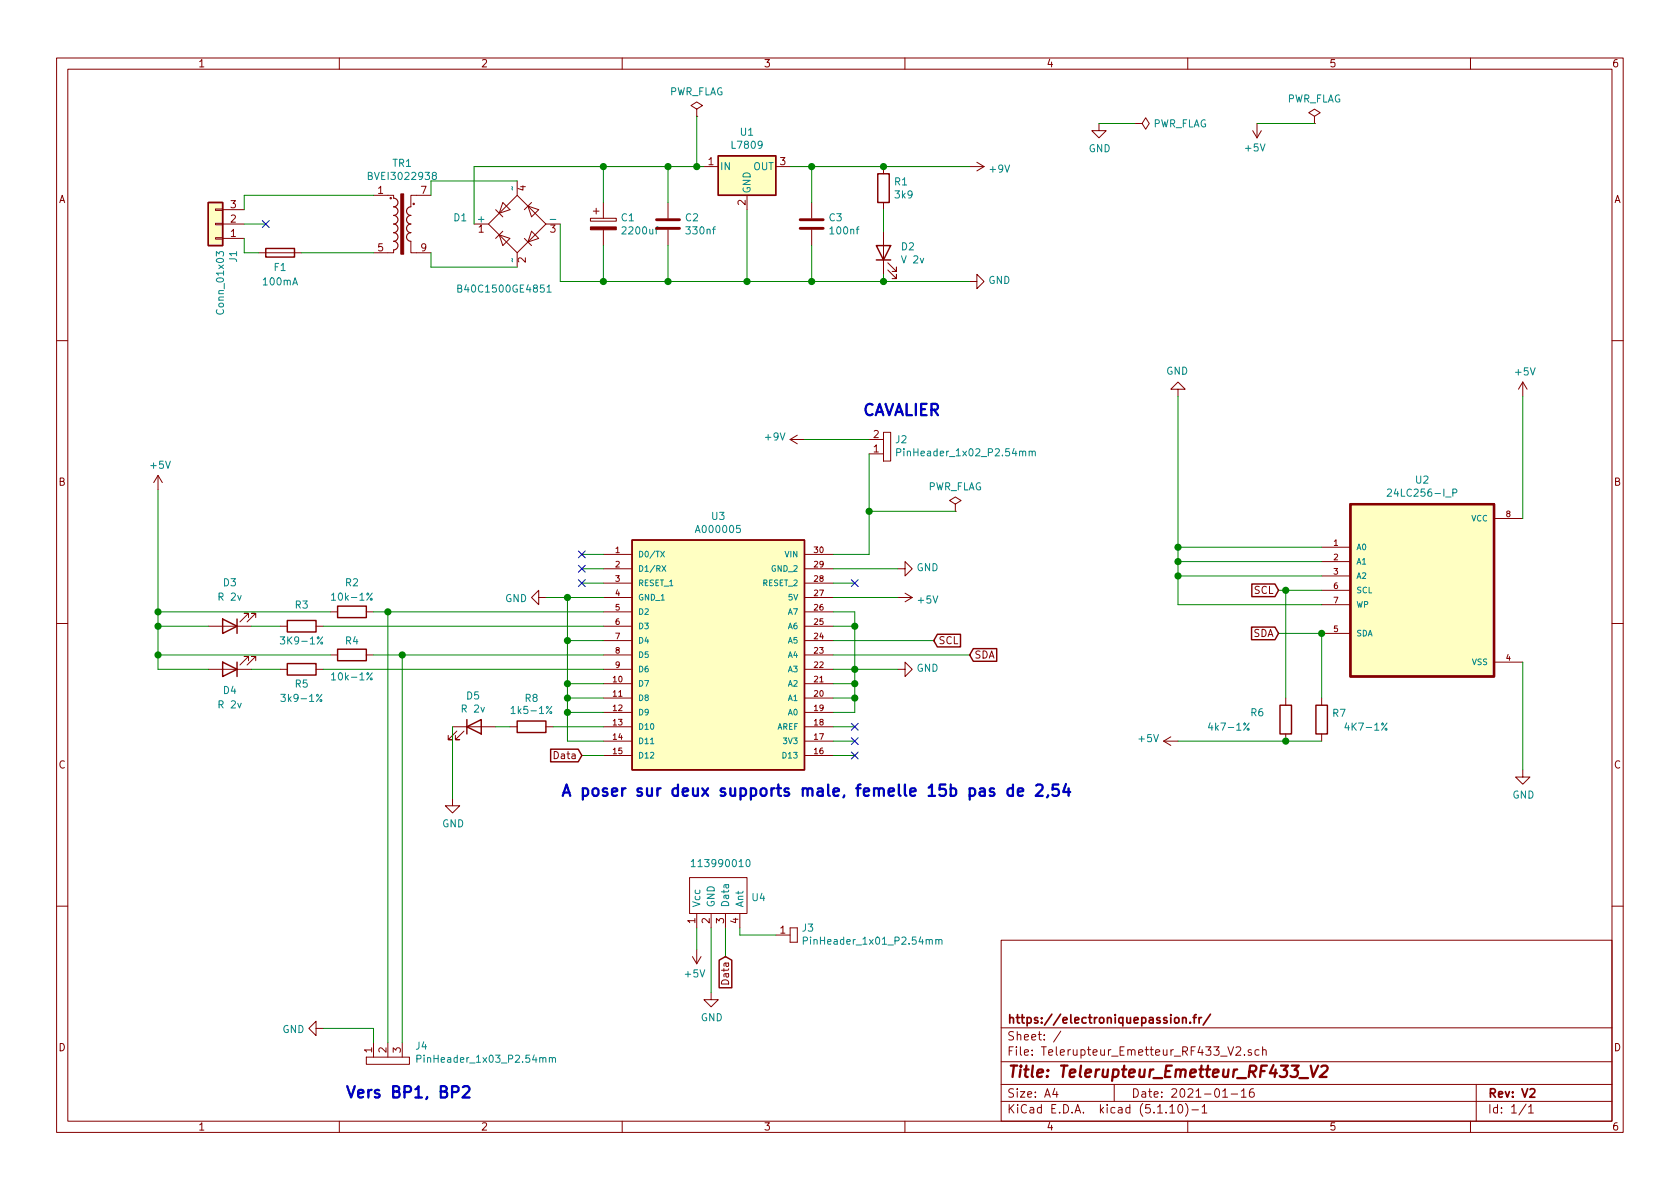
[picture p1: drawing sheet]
<svg xmlns="http://www.w3.org/2000/svg" width="297mm" height="210mm" viewBox="0 0 297 210" stroke-linecap="round" stroke-linejoin="round" font-family="sans-serif">
<g fill="none" stroke="#840000" stroke-width=".18">
<path d="M10 10.3h277v189.9h-277zM12 12.2h273v186.1h-273zM60 10.3v1.9M110 10.3v1.9M123.2 19.3l1-.6-1-.7-1 .7 1 .6v1.3M160 10.3v1.9M210 10.3v1.9M260 10.3v1.9M38.1 37h1.3v.2h-1.3zM38.1 39.5h1.3v.2h-1.3zM39.4 39.6h3.8M39.4 37.1h3.8"/>
<path d="M66 34.5h3.6v.5M76.2 34.5h-3.6v2.1M83.8 39.6h2.6M86.4 39.6l5-5.1 5.1 5.1-5.1 5.1zM87.6 37.1l1.3 1.2M88.9 35.8l1.3 1.3-1.9 .6zM91.4 32v2.5M93.3 36.4l1.9 .7-1.2 1.2zM94 35.8l-1.3 1.3M96.5 39.6h2.6M104.4 38.6h4.6v.5h-4.6zM104.9 37.3h1"/>
<path d="M105.4 36.8v1M106.7 35.8v2.8M118.1 35.8v2.8M123.2 20.6h.1M124.5 29.5h2.5M132.1 34.5v2.6M137.2 29.5h2.5M143.5 35.8v2.8M156.2 29.5v1.2M156.2 35.8v1.3M171.4 29.5h2.6M172.7 28.7l1.3 .8"/>
<path d="M174 29.5l-1.3 .7M194.3 21.8v1.3h1.3l-1.3 1.3-1.3-1.3h1.3M200.7 21.8h1.2l.7-1 .6 1-.6 1.1-.7-1.1M200.7 21.8h.1M221.5 23.1l.7 1.3M222.2 21.8v2.6M223 23.1l-.8 1.3M232.4 20.6l1-.7-1-.6-1 .6 1 .7v1.2M232.4 21.8h.1M38.1 42h1.3v.3h-1.3zM39.4 42.2h3.8M45.7 44.7h7.6"/>
<path d="M69.6 44.2v.5h-3.6M72.6 42.7v2h3.6M88.3 41.5l1.9 .7-1.3 1.2zM88.9 40.9l-1.3 1.3M91.4 44.7v2.5M92.7 42.2l1.3 1.2M94 40.9l1.2 1.3-1.9 .6zM106.7 40.6v2.8M118.1 40.6v2.8M143.5 40.6v2.8M156.2 40.9v7.6M157 47.7l1.5 1.6v-.8v.8h-.8"/>
<path d="M157 46.5l1.5 1.5v-.8v.8h-.8M171.4 49.8h1.3v-1.3l1.3 1.3-1.3 1.2v-1.2M10 60.2h2M139.7 77.7h2.5M139.7 77.7l1.3 .8M141 77l-1.3 .7M153.7 77.7h2.5M156.2 76.4h1.3v5.1h-1.3zM208.3 68.8h1.2l-1.2-1.2-1.3 1.2h1.3v1.3M269.2 67.6l-.7 1.2M269.2 67.6v2.5M269.2 67.6l.8 1.2"/>
<path d="M285 60.2h2M27.9 84.1l-.7 1.2M27.9 84.1v2.5M27.9 84.1l.8 1.2M106.7 98h5.1M142.2 98h5.1M153.7 80.3h2.5M168.9 89.1l1-.6-1-.6-1 .6 1 .6v1.3M168.9 90.4h.1M233.7 96.8h5.1M233.7 99.3h5.1M264.2 91.7h5"/>
<path d="M10 110.3h2M36.8 110.7h7.6M36.8 118.4h7.6M43.9 109.2v-.7h-.7h.7l-1.5 1.5M43.9 116.8v-.7h-.7h.7l-1.5 1.5M45.2 109.2v-.7h-.8h.8l-1.5 1.5M45.2 116.8v-.7h-.8h.8l-1.5 1.5M49.5 110.7h1.3M49.5 118.4h1.3M55.9 110.7h1.2M55.9 118.4h1.2M58.4 108.2h1.3"/>
<path d="M58.4 115.8h1.3M64.8 108.2h1.2M64.8 115.8h1.2M95.2 105.7v-1.3l-1.2 1.3 1.2 1.2v-1.2h1.3M106.7 110.7h5.1M106.7 105.7h5.1M106.7 108.2h5.1M106.7 118.4h5.1M106.7 115.8h5.1M106.7 100.6h5.1M106.7 113.3h5.1M106.7 103.1h5.1"/>
<path d="M142.2 110.7h5.1M142.2 105.7h5.1M142.2 108.2h5.1M142.2 118.4h5.1M142.2 115.8h5.1M142.2 100.6h5.1M142.2 113.3h5.1M142.2 103.1h5.1M158.7 118.4h1.3v-1.3l1.3 1.3-1.3 1.2v-1.2M158.7 100.6h1.3v-1.3l1.3 1.3-1.3 1.2v-1.2M158.7 105.7h2.6M160 104.9l1.3 .8"/>
<path d="M161.3 105.7l-1.3 .7M233.7 101.8h5.1M233.7 112h5.1M233.7 104.4h5.1M233.7 106.9h5.1M264.2 117.1h5M285 110.3h2M80 128.5h7.6M80.8 129.3l-1.6 1.5h.8h-.8v-.8M82 129.3l-1.5 1.5h.8h-.8v-.8M90.2 128.5h1.2M96.5 128.5h1.3"/>
<path d="M106.7 128.5h5.1M106.7 131.1h5.1M106.7 120.9h5.1M106.7 123.4h5.1M106.7 126h5.1M106.7 133.6h5.1M142.2 128.5h5.1M142.2 131.1h5.1M142.2 120.9h5.1M142.2 123.4h5.1M142.2 126h5.1M142.2 133.6h5.1"/>
<path d="M205.7 131.1l1.3 .7M205.7 131.1h2.6M207 130.3l-1.3 .8M227.3 123.4v1.3M227.3 129.8v1.3M233.7 123.4v1.3M233.7 129.8v1.3M269.2 136.1v1.3h1.3l-1.3 1.3-1.2-1.3h1.2M80 141.2v1.3h1.3l-1.3 1.3-1.3-1.3h1.3M121.9 155.2h10.2v6.3h-10.2zM10 160.2h2M122.4 169.2l.8 1.2"/>
<path d="M123.2 161.5v2.6M123.2 167.9v2.5M124 169.2l-.8 1.2M125.7 175.5v1.3h1.3l-1.3 1.2-1.2-1.2h1.2M125.7 161.5v2.6M128.3 161.5v2.6M130.8 161.5v2.6M137.2 165.3h2.5M139.7 164.1v2.5zM139.7 164.1h1.3zM139.7 166.6h1.3zM141 164.1v2.5z"/>
<path d="M177 166.3h108v32h-108zM285 160.2h2M55.9 181.9v-1.3l-1.3 1.3 1.3 1.2v-1.2h1.2M60 198.3v1.9M64.8 186.9h7.6v1.3h-7.6zM66 184.4v2.5M68.6 184.4v2.5M71.1 184.4v2.5M110 198.3v1.9M160 198.3v1.9M177 194.8h108M177 191.8h108"/>
<path d="M177 187.8h108M177 181.8h108M186.5 192.5l-.4 1h1M186.8 193v1M187.6 182.3l-1.3 2M197 191.8v3M206.8 195.8l.5-.5v1.5M206.8 196.8h.9M208.5 195.4l.1-.1a.8 .8 0 0 1 .5 .8 .8 .8 0 0 1-.5 .7 1 1 0 0 1-.1-1.4zM209.6 195.1a1.71 1.71 0 0 1 0 2.3M210 198.3v1.9M210.7 196.3h1.2"/>
<path d="M212.5 195.8l.5-.5v1.5M212.5 196.8h.9M216.2 194h.8M217.7 193.5h1.1M218.5 185.3l.2-.2h.4l.3 .4-.9 1.1h.9M219.5 193l.4-.5v1.5M219.5 194h.8M220 186.5v.1M221.2 185.7l-.3-.1-.2 .2 .1 .2 .4 .2v.3h-.5M221.6 192.5a.59 .59 0 0 0-.7 .7l.1 .7 .2 .1 .5-.1 .1-.5-.2-.2-.4-.1-.3 .3M222.6 185.7l-.4-.1-.3 .3v.6l.3 .1 .4-.1M223.2 185.7l.2-.1 .4 .1 .1 .9"/>
<path d="M223.2 185.1v1.5M260 198.3v1.9M261 191.8v6.5M269.8 195.2l-1.2 2M270.3 195.8l.4-.5v1.5M270.3 196.8h.8"/>
<circle cx="69.1" cy="35" r=".13"/>
<circle cx="73.2" cy="36.1" r=".13"/>
</g>
<path d="M209.1 179.9v1M210.9 179.9h.6M211.5 179.4l-.3 .2v1.3M212 179.9v1M212.4 179.9l-.4 .3M214 179.3l-1.3 2M209.1 180.1l.2-.2 .4 .1v.9M210.4 180.8v.1M270.5 192.7l.2-.2h.4l.2 .2 .1 .3-.1 .2-.8 .8h.9" fill="none" stroke="#840000" stroke-width=".3"/>
<path d="M238.8 89.1h25.4v30.5h-25.4zM229.7 190.6h1.6M231.7 188.4l.5 2 .9-2M233.6 188.6l.3-.2h.5l.3 .2v.4l-.1 .3-1.3 1.1h1.2" fill="none" stroke="#840000" stroke-width=".41"/>
<g fill="none" stroke="#840000" stroke-width=".25">
<path d="M36.8 35.8h2.6v7.6h-2.6zM127 27.6h10.2v6.9h-10.2zM155.2 30.7h2v5.1h-2zM47 43.9h5.1v1.6h-5.1zM154.9 43.4h2.6l-1.3 2.6zM154.9 46h2.6M111.8 95.5h30.4v40.6h-30.4zM39.4 109.5l2.5 1.2-2.5 1.3zM39.4 117.1l2.5 1.3-2.5 1.2zM41.9 109.5v2.5M41.9 117.1v2.5M50.8 117.3h5.1v2.1h-5.1z"/>
<path d="M50.8 109.7h5.1v2.1h-5.1zM59.7 107.2h5.1v2h-5.1zM59.7 114.8h5.1v2h-5.1zM165.7 112.2h4.1v2.2h-4.1l-.6-1.1zM172.1 114.7h4.1v2.2h-4.1l-.7-1.1zM221.3 110.9h4.1l.7 1.1-.7 1.1h-4.1zM221.3 103.3h4.1l.7 1.1-.7 1.1h-4.1zM82.5 128.5l2.6-1.3v2.6zM82.5 127.2v2.6M91.4 127.5h5.1v2h-5.1zM97.4 132.5h4.8l.7 1.1-.7 1.1h-4.8zM226.3 124.7h2v5.1h-2z"/>
<path d="M232.7 124.7h2v5.1h-2zM127.2 169.8l1.1-.6 1.1 .6v4.9h-2.2z"/>
</g>
<g fill="none" stroke="#008484" stroke-width=".18">
<path d="M76.7 31l-.2-.1v-.3l.4-.1 .3 .2-.1 .2-.5 .2-.2 .2 .1 .3 .2 .1h.3l.2-.2v-.2l-.3-.3M90.5 33l.1 .6M38.3 45.3v-.8l.4 .4 .2-.4 .6 .1v.5l-.1 .2M80.9 51l.6-.1 .1-.2v-.2l-.7-.1v1.3h.5l.2-.2 .1-.3-.3-.2M90.5 45.7l.1 .6M96.7 50.7l.4-.3v1.3M96.7 51.7h.8M115.8 40.5h.5M116.3 40.1l-.3 .2v1.1M182 79.9l.1-.1h.3l.1 .8M182 79.8v.8M182.5 80l.2-.2h.3l.1 .8"/>
<path d="M116.8 97.5l.7 1M117.5 97.5l-.7 1M158.5 80l.7-.1v-.4l-.7-.2v1.3M245.3 86.6l.5-.1 .2 .3v.2l-.8 .8h.8M256.9 87.1l.6-.1v-.4l-.1-.1h-.5v1.3M49.6 112.6h.7l-.4 .5 .4 .1v.5l-.2 .2-.5-.1M57 112.6l-.9 1.3M58.6 105.2l.4-.3v1.2M58.6 119.3l.4-.3v1.2M58.6 106.1h.7M65.8 104.9l-1 1.2M65.8 119l-1 1.2"/>
<path d="M117 100l.7 1M117.7 100l-.7 1M49.7 122.8h.7l-.4 .5 .4 .1-.1 .6h-.4l-.2-.1M56.9 122.8l-.9 1.2M58.6 120.2h.7M90.4 125.3l.3-.4v1.3M90.4 126.2h.7M97.6 124.9l-1 1.3M115 131.5h.6M220.9 127.9l-1 1.2M245.2 127.9l-.9 1.2M122.2 152.3l.4-.3v1.3"/>
<path d="M122.2 153.3h.7M132 152.1l.2-.1a.69 .69 0 0 1 .4 .6 .69 .69 0 0 1-.4 .7l-.2-.2-.1-.3zM142 166.4l.7-.1v-.5l-.7-.1v1.3M165.5 166.3l.1-.2 .3 .1 .1 .8M165.5 166.1v.9M166 166.3l.2-.2 .3 .1v.8M73.7 187.2l.7-.1v-.4l-.7-.1v1.3M97.1 187.1l.2-.1 .3 .1 .1 .8M97.1 187v.9M97.7 187.2l.1-.2 .3 .1 .1 .8"/>
<circle cx="56.9" cy="113.7" r=".18"/>
<circle cx="65.6" cy="106" r=".18"/>
<circle cx="56.7" cy="123.9" r=".18"/>
<circle cx="65.6" cy="120.1" r=".18"/>
<circle cx="97.4" cy="126" r=".18"/>
<circle cx="220.7" cy="129" r=".18"/>
<circle cx="245.1" cy="129" r=".18"/>
</g>
<g fill="#ffffc2" stroke="#ffffc2" stroke-width=".18">
<path d="M238.8 89.1h25.4v30.5h-25.4z"/>
<path d="M127 27.6h10.2v6.9h-10.2z"/>
<path d="M36.8 35.8h2.6v7.6h-2.6z"/>
<path d="M111.8 95.5h30.4v40.6h-30.4z"/>
</g>
<path d="M69.6 35a.76 .76 0 0 1 .8 .8 .76 .76 0 0 1-.8 .8 .76 .76 0 0 1 .8 .7 .76 .76 0 0 1-.8 .8 .76 .76 0 0 1 .8 .8 .76 .76 0 0 1-.8 .7 .76 .76 0 0 1 .8 .8 .76 .76 0 0 1-.8 .7 .76 .76 0 0 1 .8 .8 .76 .76 0 0 1-.8 .8 .76 .76 0 0 1 .8 .7 .76 .76 0 0 1-.8 .8M72.6 36.6a.76 .76 0 0 0-.7 .7 .76 .76 0 0 0 .7 .8 .76 .76 0 0 0-.7 .8 .76 .76 0 0 0 .7 .7 .76 .76 0 0 0-.7 .8 .76 .76 0 0 0 .7 .7 .76 .76 0 0 0-.7 .8 .76 .76 0 0 0 .7 .8" fill="none" stroke="#840000" stroke-width=".2"/>
<g fill="#840000" stroke="#840000" stroke-width=".18">
<path d="M70.9 34.3h.5v10.7h-.5z"/>
<path d="M104.4 40.1h4.6v.5h-4.6z"/>
</g>
<path d="M116.1 38.9h4M141.5 38.9h4M116.1 40.4h4M141.5 40.4h4" fill="none" stroke="#840000" stroke-width=".51"/>
<g fill="none" stroke="#008400" stroke-width=".18">
<path d="M43.2 39.6h3.8M66 34.5h-22.8v2.6M91.4 32h-15.2v2.5M99.1 39.6v10.2h72.3M106.7 29.5v6.3M118.1 29.5v6.3M123.2 20.6v8.9M124.5 29.5h-40.7v10.1M132.1 37.1v12.7M139.7 29.5h31.7M143.5 29.5v6.3M156.2 37.1v3.8"/>
<path d="M194.3 21.8h6.4M222.2 21.8h10.2M43.2 42.2v2.5h2.5M53.3 44.7h12.7M76.2 44.7v2.5h15.2M106.7 43.4v6.4M118.1 43.4v6.4M143.5 43.4v6.4M156.2 48.5v1.3M142.2 77.7h11.5M208.3 70.1v36.8h25.4M269.2 70.1v21.6"/>
<path d="M27.9 86.6v31.8h8.9M102.9 98h3.8M153.7 80.3v17.7h-6.4M153.7 90.4h15.2M208.3 99.3h25.4M208.3 96.8h25.4M27.9 108.2h30.5M27.9 115.8h30.5M27.9 110.7h8.9M44.4 118.4h5.1M44.4 110.7h5.1M57.1 118.4h49.6"/>
<path d="M57.1 110.7h49.6M66 108.2h40.7M66 115.8h40.7M68.6 108.2v76.2M71.1 115.8v68.6M96.5 105.7h10.2M100.3 105.7v25.4h6.4M100.3 113.3h6.4M102.9 100.6h3.8M102.9 103.1h3.8M147.3 108.2h3.8v17.8h-3.8M147.3 118.4h11.4"/>
<path d="M147.3 105.7h11.4M147.3 115.8h24.1M147.3 113.3h17.8M147.3 100.6h11.4M147.3 103.1h3.8M147.3 110.7h3.8M208.3 101.8h25.4M226.1 112h7.6v11.4M226.1 104.4h7.6M227.3 104.4v19M269.2 117.1v19M80 128.5v12.7"/>
<path d="M87.6 128.5h2.6M97.8 128.5h8.9M100.3 126h6.4M100.3 120.9h6.4M100.3 123.4h6.4M102.9 133.6h3.8M147.3 128.5h3.8M147.3 133.6h3.8M147.3 120.9h3.8M147.3 131.1h3.8M147.3 123.4h3.8M208.3 131.1h25.4"/>
<path d="M123.2 164.1v3.8M125.7 164.1v11.4M128.3 164.1v5.1M130.8 164.1v1.2h6.4M57.1 181.9h8.9v2.5"/>
</g>
<path d="M175.7 139.5a.48 .48 0 0 0-.7 .2l.1 .3a.68 .68 0 0 1 .7 .4l-.2 .3-.6-.1M179.1 139.5l-.6-.1-.4 .4v.6l.2 .2 .2 .1 .6-.1M179.1 138.7v2M183.2 138.9l.3-.2h.5l.3 .2 .1 .4-.1 .3-1.2 1.1h1.3M187.1 138.7h-.9l-.1 1 .3-.2h.4l.3 .2 .1 .2-.1 .6-.3 .2h-.4l-.3-.2M188.5 138.6l-.5 1.4h1.2M189 139.4v1.3M180 140l.9-.1-.1-.4-.6-.1-.2 .3 .1 .9 .1 .1 .6-.1M185.3 140.6l-.2 .4M79.9 193.1h.8a.54 .54 0 0 0 .4-.5 .54 .54 0 0 0-.4-.5h-.8v2M81.8 192.2l.3-.1h.5l.3 .1 .1 .4-.1 .3-1.1 1.2h1.2" fill="none" stroke="#0000c2" stroke-width=".41"/>
<g fill="#008400" stroke="#008400" stroke-width=".25">
<circle cx="153.7" cy="90.4" r=".51"/>
<circle cx="118.1" cy="29.5" r=".51"/>
<circle cx="118.1" cy="49.8" r=".51"/>
<circle cx="151.1" cy="120.9" r=".51"/>
<circle cx="227.3" cy="104.4" r=".51"/>
<circle cx="100.3" cy="126" r=".51"/>
<circle cx="151.1" cy="118.4" r=".51"/>
<circle cx="233.7" cy="112" r=".51"/>
<circle cx="151.1" cy="110.7" r=".51"/>
<circle cx="123.2" cy="29.5" r=".51"/>
<circle cx="227.3" cy="131.1" r=".51"/>
<circle cx="100.3" cy="120.9" r=".51"/>
<circle cx="27.9" cy="115.8" r=".51"/>
<circle cx="100.3" cy="113.3" r=".51"/>
<circle cx="71.1" cy="115.8" r=".51"/>
<circle cx="27.9" cy="110.7" r=".51"/>
<circle cx="68.6" cy="108.2" r=".51"/>
<circle cx="208.3" cy="101.8" r=".51"/>
<circle cx="106.7" cy="49.8" r=".51"/>
<circle cx="208.3" cy="96.8" r=".51"/>
<circle cx="100.3" cy="105.7" r=".51"/>
<circle cx="132.1" cy="49.8" r=".51"/>
<circle cx="208.3" cy="99.3" r=".51"/>
<circle cx="106.7" cy="29.5" r=".51"/>
<circle cx="100.3" cy="123.4" r=".51"/>
<circle cx="143.5" cy="29.5" r=".51"/>
<circle cx="143.5" cy="49.8" r=".51"/>
<circle cx="27.9" cy="108.2" r=".51"/>
<circle cx="156.2" cy="29.5" r=".51"/>
<circle cx="156.2" cy="49.8" r=".51"/>
<circle cx="151.1" cy="123.4" r=".51"/>
</g>
<g fill="none" stroke="#000084" stroke-width=".18">
<path d="M46.4 39l1.2 1.2M47.6 39l-1.2 1.2M102.3 97.4l1.2 1.2M102.3 100l1.2 1.2M103.5 97.4l-1.2 1.2M103.5 100l-1.2 1.2M102.3 102.5l1.2 1.2M103.5 102.5l-1.2 1.2M150.5 102.5l1.2 1.2M151.7 102.5l-1.2 1.2M150.5 130.4l1.2 1.3M150.5 133l1.2 1.2"/>
<path d="M150.5 127.9l1.2 1.2M151.7 130.4l-1.2 1.3M151.7 133l-1.2 1.2M151.7 127.9l-1.2 1.2"/>
</g>
<g font-size="2.8" fill="#0000c2">
<text x="152.4" y="73.5">CAVALIER</text>
<text x="99.1" y="140.8">A poser sur deux supports male, femelle 15b pas de 2,54</text>
<text x="61" y="194.2">Vers BP1, BP2</text>
</g>
<text font-size="2.8" fill="#840000" x="178" y="190.5">Title: Telerupteur_Emetteur_RF433_V2</text>
<g font-size="2.1" fill="#840000">
<text x="178" y="184">Sheet: /</text>
<text x="178" y="181">https://electroniquepassion.fr/</text>
<text x="178" y="186.7">File: Telerupteur_Emetteur_RF433_V2.sch</text>
<text x="178" y="196.9">KiCad E.D.A. kicad (5.1.10)-1</text>
<text x="178" y="194.1">Size: A4</text>
<text x="200" y="194.1">Date: 2021-01-16</text>
<text x="263" y="194.1">Rev: V2</text>
<text x="263" y="196.9">Id: 1/1</text>
</g>
<g font-size="1.8" fill="#840000">
<text x="35" y="11.9">1</text>
<text x="85" y="11.9">2</text>
<text x="135" y="11.9">3</text>
<text x="185" y="11.9">4</text>
<text x="235" y="11.9">5</text>
<text x="285" y="11.9">6</text>
<text x="125.2" y="29.2">1</text>
<text x="137.9" y="29.2">3</text>
<text x="10.4" y="35.9">A</text>
<text x="66.8" y="34.3">1</text>
<text x="74.4" y="34.3">7</text>
<text x="93" y="33.8" transform="rotate(-90 93 33.8)">4</text>
<text x="285.4" y="35.9">A</text>
<text x="40.8" y="41.9">1</text>
<text x="40.8" y="39.4">2</text>
<text x="40.8" y="36.8">3</text>
<text x="84.6" y="41.1">1</text>
<text x="97.3" y="41.1">3</text>
<text x="131.8" y="36.3" transform="rotate(-90 131.8 36.3)">2</text>
<text x="66.8" y="44.4">5</text>
<text x="74.4" y="44.4">9</text>
<text x="93" y="46.5" transform="rotate(-90 93 46.5)">2</text>
<text x="154.5" y="77.5">2</text>
<text x="154.5" y="80">1</text>
<text x="10.4" y="85.9">B</text>
<text x="285.4" y="85.9">B</text>
<text x="221.7" y="105">SCL</text>
<text x="165.9" y="113.9">SCL</text>
<text x="221.5" y="112.6">SDA</text>
<text x="172.2" y="116.5">SDA</text>
<text x="10.4" y="135.9">C</text>
<text x="98.2" y="134.2">Data</text>
<text x="285.4" y="135.9">C</text>
<text x="122.9" y="163.3" transform="rotate(-90 122.9 163.3)">1</text>
<text x="125.5" y="163.3" transform="rotate(-90 125.5 163.3)">2</text>
<text x="128" y="163.3" transform="rotate(-90 128 163.3)">3</text>
<text x="130.6" y="163.3" transform="rotate(-90 130.6 163.3)">4</text>
<text x="137.9" y="165.1">1</text>
<text x="128.9" y="173.8" transform="rotate(-90 128.9 173.8)">Data</text>
<text x="10.4" y="185.9">D</text>
<text x="285.4" y="185.9">D</text>
<text x="65.8" y="186.2" transform="rotate(-90 65.8 186.2)">1</text>
<text x="68.3" y="186.2" transform="rotate(-90 68.3 186.2)">2</text>
<text x="70.9" y="186.2" transform="rotate(-90 70.9 186.2)">3</text>
<text x="35" y="199.9">1</text>
<text x="85" y="199.9">2</text>
<text x="135" y="199.9">3</text>
<text x="185" y="199.9">4</text>
<text x="235" y="199.9">5</text>
<text x="285" y="199.9">6</text>
</g>
<g font-size="1.8" fill="#008484">
<text x="118.2" y="16.9">PWR_FLAG</text>
<text x="131" y="24">U1</text>
<text x="203.7" y="22.5">PWR_FLAG</text>
<text x="227.5" y="18.1">PWR_FLAG</text>
<text x="69.4" y="29.5">TR1</text>
<text x="129.6" y="26.3">L7809</text>
<text x="192.5" y="26.9">GND</text>
<text x="220.3" y="26.8">+5V</text>
<text x="65.6" y="31.8">BVEI3022938</text>
<text x="127.3" y="30.1">IN</text>
<text x="132.7" y="34.3" transform="rotate(-90 132.7 34.3)">GND</text>
<text x="133.2" y="30.1">OUT</text>
<text x="158.2" y="32.8">R1</text>
<text x="158.3" y="35.1">3k9</text>
<text x="175.1" y="30.5">+9V</text>
<text x="80.3" y="39.1">D1</text>
<text x="84.6" y="39.4">+</text>
<text x="97.5" y="39.4">-</text>
<text x="109.9" y="39.1">C1</text>
<text x="110.3" y="41.4">2200uf</text>
<text x="121.2" y="39.1">C2</text>
<text x="121.5" y="41.4">330nf</text>
<text x="146.6" y="39.1">C3</text>
<text x="146.9" y="41.4">100nf</text>
<text x="41.9" y="46.3" transform="rotate(-90 41.9 46.3)">J1</text>
<text x="48.5" y="47.9">F1</text>
<text x="159.4" y="44.3">D2</text>
<text x="159.6" y="46.6">V 2v</text>
<text x="46.6" y="50.5">100mA</text>
<text x="81.7" y="51.7">B40C1500GE4851</text>
<text x="174.8" y="50.2">GND</text>
<text x="39.6" y="55.2" transform="rotate(-90 39.6 55.2)">Conn_01x03</text>
<text x="206.2" y="66.3">GND</text>
<text x="268" y="66.4">+5V</text>
<text x="135.4" y="77.9">+9V</text>
<text x="26.7" y="82.9">+5V</text>
<text x="158.4" y="78.4">J2</text>
<text x="159.6" y="80.7">PinHeader_1x02_P2.54mm</text>
<text x="164" y="86.7">PWR_FLAG</text>
<text x="246.2" y="87.8">24LC256-I_P</text>
<text x="250.3" y="85.5">U2</text>
<text x="123.4" y="94.3">A000005</text>
<text x="125.9" y="91.9">U3</text>
<text x="162.1" y="101">GND</text>
<text x="38.8" y="106.2">R 2v</text>
<text x="39.5" y="103.7">D3</text>
<text x="52.2" y="107.6">R3</text>
<text x="59.2" y="106.2">10k-1%</text>
<text x="61.1" y="103.7">R2</text>
<text x="89.3" y="106.5">GND</text>
<text x="162.4" y="106.7">+5V</text>
<text x="50.1" y="114">3K9-1%</text>
<text x="61.1" y="114">R4</text>
<text x="162.1" y="118.8">GND</text>
<text x="38.8" y="125.3">R 2v</text>
<text x="39.5" y="122.7">D4</text>
<text x="50.3" y="124.1">3k9-1%</text>
<text x="52.2" y="121.6">R5</text>
<text x="59.2" y="120.3">10k-1%</text>
<text x="82.5" y="123.7">D5</text>
<text x="92.9" y="124.1">R8</text>
<text x="81.8" y="126">R 2v</text>
<text x="90.9" y="126.3">1k5-1%</text>
<text x="201.4" y="131.2">+5V</text>
<text x="214.2" y="129.2">4k7-1%</text>
<text x="221.2" y="126.7">R6</text>
<text x="235.7" y="126.8">R7</text>
<text x="238.3" y="129.2">4K7-1%</text>
<text x="267.4" y="141.2">GND</text>
<text x="78.2" y="146.3">GND</text>
<text x="123" y="153.3">113990010</text>
<text x="123.8" y="160.5" transform="rotate(-90 123.8 160.5)">Vcc</text>
<text x="126.4" y="160.5" transform="rotate(-90 126.4 160.5)">GND</text>
<text x="128.9" y="160.5" transform="rotate(-90 128.9 160.5)">Data</text>
<text x="131.4" y="160.5" transform="rotate(-90 131.4 160.5)">Ant</text>
<text x="133" y="159.4">U4</text>
<text x="141.9" y="164.7">J3</text>
<text x="143.1" y="167.1">PinHeader_1x01_P2.54mm</text>
<text x="121.2" y="172.8">+5V</text>
<text x="49.9" y="182.7">GND</text>
<text x="73.6" y="185.6">J4</text>
<text x="123.9" y="180.6">GND</text>
<text x="74.8" y="187.9">PinHeader_1x03_P2.54mm</text>
</g>
<g font-size="1.4" fill="#008484">
<text x="260.1" y="92.2">VCC</text>
<text x="112.8" y="98.5">D0/TX</text>
<text x="112.8" y="101.1">D1/RX</text>
<text x="136.5" y="101.1">GND_2</text>
<text x="138.9" y="98.5">VIN</text>
<text x="239.8" y="97.3">A0</text>
<text x="239.8" y="99.8">A1</text>
<text x="112.8" y="103.6">RESET_1</text>
<text x="112.8" y="106.2">GND_1</text>
<text x="134.9" y="103.6">RESET_2</text>
<text x="139.5" y="106.2">5V</text>
<text x="239.8" y="102.4">A2</text>
<text x="239.8" y="104.9">SCL</text>
<text x="239.8" y="107.4">WP</text>
<text x="112.8" y="108.7">D2</text>
<text x="112.8" y="111.2">D3</text>
<text x="112.8" y="113.8">D4</text>
<text x="139.4" y="113.8">A5</text>
<text x="139.4" y="111.2">A6</text>
<text x="139.4" y="108.7">A7</text>
<text x="239.8" y="112.5">SDA</text>
<text x="112.8" y="116.3">D5</text>
<text x="112.8" y="118.9">D6</text>
<text x="139.4" y="118.9">A3</text>
<text x="139.4" y="116.3">A4</text>
<text x="260.3" y="117.6">VSS</text>
<text x="112.8" y="121.4">D7</text>
<text x="112.8" y="123.9">D8</text>
<text x="139.4" y="123.9">A1</text>
<text x="139.4" y="121.4">A2</text>
<text x="112.8" y="126.5">D9</text>
<text x="112.8" y="129">D10</text>
<text x="112.8" y="131.6">D11</text>
<text x="137.4" y="129">AREF</text>
<text x="138.7" y="131.6">3V3</text>
<text x="139.4" y="126.5">A0</text>
<text x="112.8" y="134.1">D12</text>
<text x="138.6" y="134.1">D13</text>
</g>
<g font-size="1.4" fill="#840000">
<text x="266.3" y="91.4">8</text>
<text x="108.8" y="97.8">1</text>
<text x="108.8" y="100.3">2</text>
<text x="144" y="100.3">29</text>
<text x="144" y="97.8">30</text>
<text x="235.8" y="96.5">1</text>
<text x="235.8" y="99.1">2</text>
<text x="235.8" y="101.6">3</text>
<text x="108.8" y="102.9">3</text>
<text x="108.8" y="105.4">4</text>
<text x="108.8" y="107.9">5</text>
<text x="144" y="107.9">26</text>
<text x="144" y="105.4">27</text>
<text x="144" y="102.9">28</text>
<text x="235.8" y="104.1">6</text>
<text x="235.8" y="106.7">7</text>
<text x="108.8" y="110.5">6</text>
<text x="108.8" y="113">7</text>
<text x="144" y="113">24</text>
<text x="144" y="110.5">25</text>
<text x="235.8" y="111.8">5</text>
<text x="108.8" y="115.6">8</text>
<text x="108.8" y="118.1">9</text>
<text x="144" y="118.1">22</text>
<text x="144" y="115.6">23</text>
<text x="266.3" y="116.8">4</text>
<text x="108.4" y="120.6">10</text>
<text x="108.4" y="123.2">11</text>
<text x="108.4" y="125.7">12</text>
<text x="144" y="125.7">19</text>
<text x="144" y="123.2">20</text>
<text x="144" y="120.6">21</text>
<text x="108.4" y="128.3">13</text>
<text x="108.4" y="130.8">14</text>
<text x="144" y="130.8">17</text>
<text x="144" y="128.3">18</text>
<text x="108.4" y="133.3">15</text>
<text x="144" y="133.3">16</text>
</g>
</svg>
